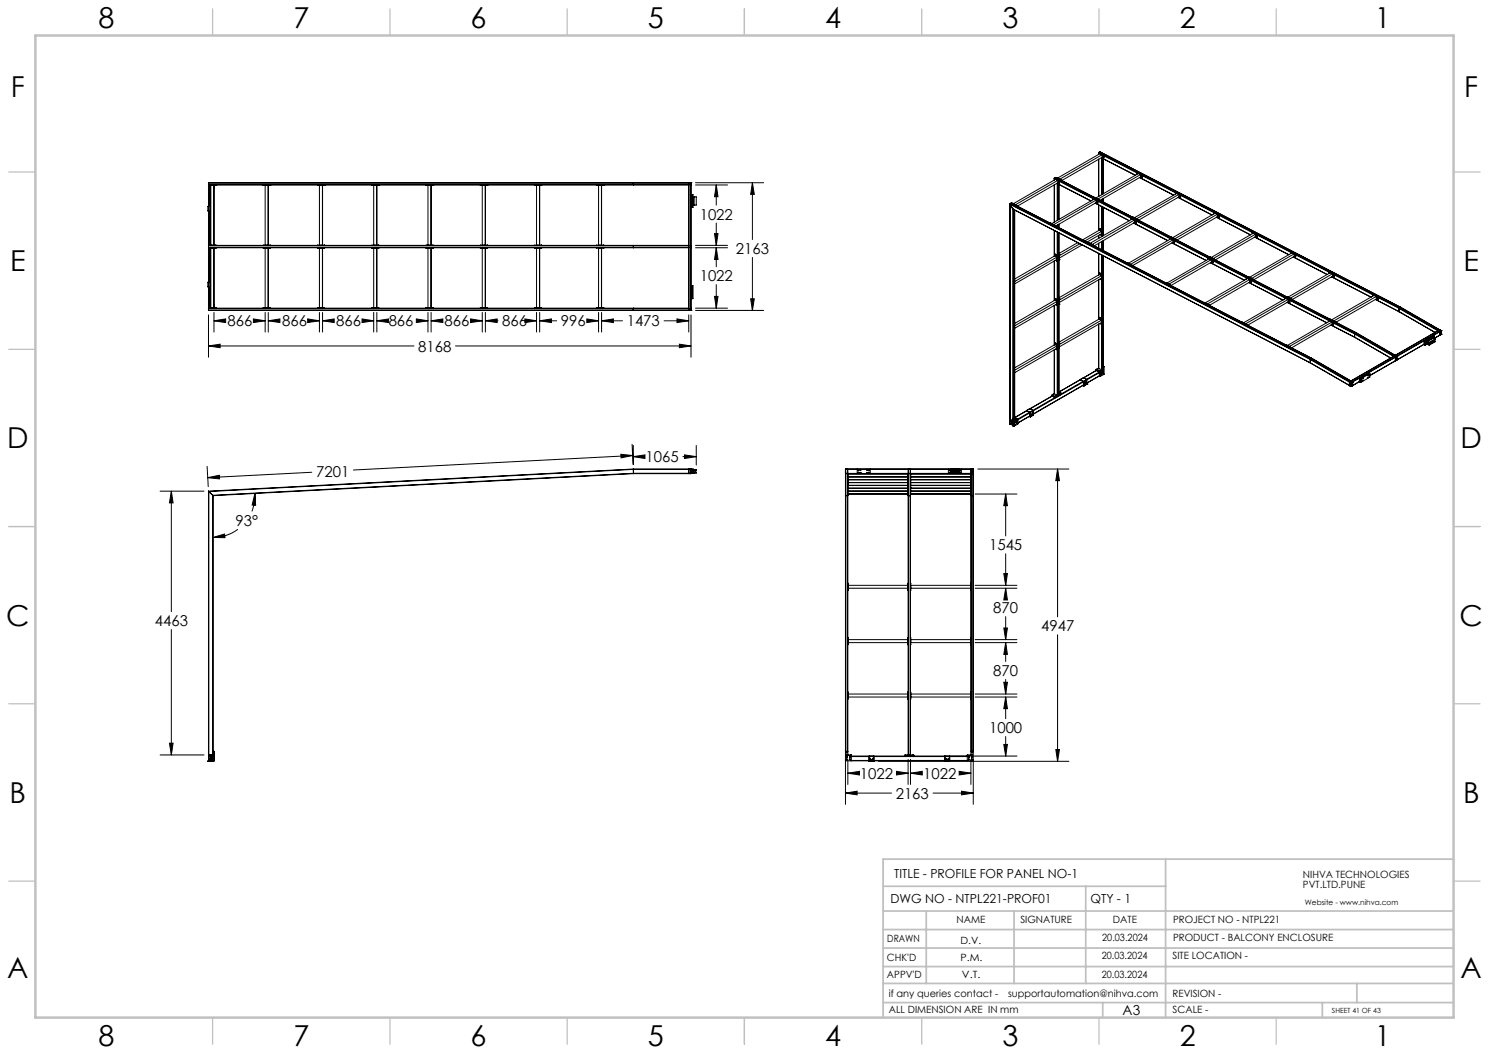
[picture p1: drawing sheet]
<svg xmlns="http://www.w3.org/2000/svg" width="420mm" height="297mm" viewBox="0 0 420 297" stroke-linecap="round" stroke-linejoin="round" font-family="sans-serif">
<g fill="none" stroke="#000" stroke-width=".28">
<path d="M58.8 52.1l.1 .1M58.8 52.1l136.1 .1M58.8 53.1l.1 .1M58.8 58.2h.1M58.9 51.5l-.1 .1M58.9 51.5v36.1M58.9 53.2h.3M58.9 52.8l.3 .1h-.3zM58.9 51.5h136M58.9 52.2h135.4v17h-135.4M58.9 52.2h2M58.9 53.2v5"/>
<path d="M58.9 59.5v8.8M59 52.2h.1M59.2 58.2h-.6v1.3h.6M59.2 52.2v17M59.5 52.2v17M60.3 52.2v17M60.4 52.2v17M60.4 53.2h.1M60.4 53.1h.1M60.4 52.2v.1M60.4 53.1v.1M60.8 52.2h.1"/>
<path d="M60.9 52.2h.1M74.2 52.2h2M74.3 52.2h.1M74.8 52.2v17M75.6 52.2v17M76.1 52.2h.1M76.2 52.2h.1M89.5 52.2h2M89.6 52.2h.1M90.1 52.2v17M90.9 52.2v17M91.4 52.2h.1"/>
<path d="M91.5 52.2h.1M104.8 52.2h2M104.9 52.2h.1M105.4 52.2v17M106.3 52.2v17M106.8 52.2h.1M120.2 52.2h1.9M120.2 52.2h.1M120.7 52.2v17M121.6 52.2v17M122.1 52.2h.1M135.5 52.2h2"/>
<path d="M135.5 52.2h.1M136 52.2v17M136.9 52.2v17M137.4 52.2h.1M150.8 52.2h2M150.8 52.2h.1M151.3 52.2v17M152.2 52.2v17M152.7 52.2h.1M152.8 52.2h.1M168.2 52.2h2.1M168.3 52.2h.1"/>
<path d="M168.8 52.2v17M169.7 52.2v17M170.1 52.2h.1M170.3 52.2h.1M178.6 52.1h.1M178.6 51.6h.1M178.6 51.6v.5M194.3 51.5h.1M194.3 51.5v36.1M194.9 51.5h.1M194.9 51.5v36.1M194.9 51.5l-136.1 .1"/>
<path d="M194.9 54.9h.6v3.6h-.6M195.2 54.9v3.6M195.5 55.5h.9v2.4h-.9M195.5 55.5v2.4M195.7 55.5v2.4M196.2 51.5h19.2M196.2 52.2h9M202 52.2v5.7M202 52.2l.5 3.3h-1zM212.2 51.5l.6 3.3h-1.1zM212.2 51.5v16.1M284.9 57.5v61"/>
<path d="M284.9 57.5v.1M284.9 57.6l.8 1.3M284.9 57.6l84.7 43.8M284.9 57.5l84.7 43.8M285.2 57.3h.1M285.2 57.3l84.8 43.8M285.2 57.3l-.3 .2M285.4 57.3h.1M285.4 57.3l1.3 .7M285.7 58.9l83.9 43.5M285.7 58.9v59.8M285.7 58.9l83.9 43.4"/>
<path d="M285.8 57.5l12-7 .6 .4-12 6.9zM285.9 59.1v58.8M286.2 59.2v58.6M286.2 59.3v58.4M286.7 58h.1M286.7 58l.1 .1M286.8 58.1h.1M297.4 50.4v.4v-.1M297.4 50.2v.2zM297.4 50.3v.1M297.4 52.1v10.5M297.4 50.2l84.8 43.8"/>
<path d="M297.4 50.4h.1M297.4 50.4l1.4 .6M297.5 50.3l-.1 .1M297.7 50.1h.1M297.7 50.1l-.3 .1M297.7 50.1l84.8 43.8M297.8 50.1l84.7 43.7M297.9 50.1h.1M297.9 50.1l1.4 .6M298 50.1h-.1M298.2 51.7h.1M298.2 51.7l.1 .1"/>
<path d="M298.2 51.7v10.5M298.2 51.7l9.5 5M298.3 51.8l9.4 4.9M298.3 50.2l12-6.9 .6 .3-12 6.9zM298.3 51.9v10.2M298.4 51.6l-11.4 6.5M298.4 50.9v.7M298.4 51.6l.3 .1M298.5 51.3h.1M298.6 51.3h.1M298.7 52v9.9M298.8 51v.1"/>
<path d="M298.8 51.7h-.1M298.8 51.1l10.8 5.6M298.8 51.1v.6M298.8 51.1h.1M299.3 50.7v.1M299.3 50.8h.1M308.2 56.4l.1-.5 1.3 .7M308.8 55.7h-.1M308.8 55.7l1.3 .6M308.8 55.7h.1M309 57.3l9.5 5-9.6-5M309.1 55.8l12-6.9 .6 .3-12 6.9z"/>
<path d="M309.2 56.4v.7M309.2 57.1l-11.4 6.6M309.2 57.1l.4 .2M309.4 56.9h.1M309.6 56.7h.1M309.6 57.3h.1M309.6 56.7v.6M309.6 56.6v.1M309.6 56.7l9.5 4.9M309.6 56.7l.1 .6M309.7 57.3h-.1M309.9 43.1v.1"/>
<path d="M309.9 43.3v.3M309.9 44.9v10.5M309.9 57.8v7.2M309.9 43.2v.4M309.9 43v.2M309.9 43l84.8 43.8M310 43.1l-.1 .1M310 43.1l1.3 .7M310 43.1h.1M310.1 56.3v.1M310.1 56.3h.1M310.1 56.3l.1 .1"/>
<path d="M310.2 56.4h-.1M310.2 42.8h.1M310.2 42.8l-.3 .2M310.2 42.8l84.8 43.8M310.3 42.8l84.7 43.8M310.7 44.4v.1M310.7 44.5h.1M310.7 44.5l9.6 4.9M310.7 44.5v10.4M310.7 56.3v.4M310.7 58.2v8.6M310.9 43.6v.7"/>
<path d="M310.9 44.6v10.3M310.9 56.2v.6M310.9 58.3v8.4M310.9 44.3l-11.4 6.6M310.9 44.3l.5 .1M311 44.1h.1M311.1 44.1h.1M311.2 56v1M311.2 58.5v8M311.2 44.8v9.9M311.3 43.8v.1M311.3 43.9v.6"/>
<path d="M311.3 43.9l9.4 4.9M320.7 48.8v.3M320.8 48.8h-.1M320.8 48.8l1.3 .6M320.8 48.7v.1M321.5 50.1l9.5 5M321.5 50.1l9.6 4.9M321.7 49.2v.7M321.7 49.9l-11.4 6.6M321.7 49.9l.5 .2M321.9 49.7h.1M321.9 49.6v.1"/>
<path d="M322.1 49.4v.1M322.1 49.4l.1 .1M322.1 49.5l.1 .6M322.2 49.5v.6M322.2 49.5l9.3 4.9M322.2 49.5h-.1M331.5 54.4v.3M331.6 54.3l-.1 .1M331.6 54.3l1.3 .7M331.6 54.3h.1M332.3 55.7l9.5 4.9-9.5-4.9M332.5 54.8l.1 .7"/>
<path d="M332.6 55.5l-11.5 6.6M332.6 55.5l.3 .2M332.7 55.2h.1M332.7 55.2v.1M332.9 55l.1 .1M332.9 55h.1M333 55.1l-.1 .6M333 55.1h.1M333 55.1l9.4 4.9M342.4 60v.4M342.4 59.9l1.3 .7M342.4 59.9v.1"/>
<path d="M342.4 59.9h.1M58.8 70.6l.4 .2M58.8 79.6h.1M58.9 68.6h.3zM58.9 70.4l.3 .1zM58.9 69.9l-.1-.1 136.1 .1M58.9 69.2l-.1 .1M58.9 69.9h135.4v17h-135.4M58.9 69.2h.1M58.9 69.9h2M58.9 70.8v8.8M59 69.2h.1"/>
<path d="M59 69.9v.1M59.2 68.3l-.4 .2M59.2 79.6h-.6v1.3h.6M59.2 70v16.9M59.5 70v16.9M60.1 69.9h.1M60.3 70v16.9M60.4 70v16.9M60.8 69.2h.1M60.8 69.9v.1M60.9 69.2h.1M60.9 69.9v.1"/>
<path d="M74.2 69.9h2M74.2 69.2h.1M74.3 69.2h.1M74.3 69.9v.1M74.8 70v16.9M75.6 70v16.9M76.1 69.2h.1M76.1 69.9v.1M76.2 69.2h.1M89.5 69.9h2M89.5 69.2h.1M89.6 69.2h.1"/>
<path d="M89.6 69.9v.1M90.1 70v16.9M90.9 70v16.9M91.4 69.2h.1M91.4 69.9v.1M91.5 69.2h.1M104.8 69.9h2M104.8 69.2h.1M104.9 69.2h.1M104.9 69.9v.1M105.4 70v16.9M106.3 70v16.9"/>
<path d="M106.8 69.2h.1M106.8 69.9v.1M120.2 69.9h1.9M120.2 69.2h.1M120.2 69.9v.1M120.7 70v16.9M121.6 70v16.9M122.1 69.2h.1M122.1 69.9v.1M135.5 69.9h2M135.5 69.2h.1M135.5 69.9v.1"/>
<path d="M136 70v16.9M136.9 70v16.9M137.4 69.2h.1M137.4 69.9v.1M137.5 69.2h.1M150.8 69.9h2M150.8 69.2h.1M150.8 69.9v.1M151.3 70v16.9M152.2 70v16.9M152.7 69.2h.1M152.7 69.9v.1"/>
<path d="M152.8 69.2h.1M152.8 69.9v.1M168.2 69.2h.1M168.2 69.9h.1M168.3 69.2h.1M168.3 69.9h.1M168.8 69.9v17M169.7 69.9v17M170.1 69.2h.1M170.1 69.9h.1M170.3 69.2h.1M170.3 69.9h.1"/>
<path d="M178.6 69.8h.1M178.6 69.2v.6M194.9 69.2l-136.1 .1M196.2 69.2h9M196.2 69.9h9M201.5 65.9h1l-.5 3.3zM202 62.9v6.3M202 69.9v5.3M202 69.9l.5 3.3h-1zM212.2 72.6v15M296.7 63.1l11.9-6.9 .6 .2-12 7zM297.4 65v7.2"/>
<path d="M297.4 73.6v11.2M297.5 63.6h.1M297.6 72.1l.6 .4-12 6.9M297.6 72.1l-11.4 6.6M297.6 63.5l-1.3-.6 1.2 .7M297.6 63.5l-.1 .1M297.6 63.5v.1M297.6 63.6h.1M297.6 63.6v.1M297.6 71.7v.4M297.6 71.7l.5 .3M297.7 71.7h-.1"/>
<path d="M297.7 71.7l.4 .3M297.7 73.4l.5 .2M297.9 72.1h.1M298.1 72l.1 .1M298.1 72h.1M298.2 72.1v1.5M298.2 73.2l-12 6.9M298.2 63.5v.5M298.2 65.5v46M298.3 63.4v.6M298.3 65.5v46M298.7 63.2v1"/>
<path d="M298.7 65.7v45.6M298.7 71.8h.1M298.7 73.3h.1M304 68.4l-5.3 3.1M304.6 68.8l-5.9 3.4M305.2 69.1l-6.5 3.7M307 68.5h.1M307.1 68.5l1.3 .6M307.1 68.5h.1M307.4 68.6l12-6.9 .6 .4-12 6.9zM308.4 69.2h.1M308.4 69.1v.1"/>
<path d="M308.4 69.1l.1 .1M308.5 69.2h.1M309.9 66.4v.9M309.9 68.6v1.4M309.9 71.5v6M309.9 78.9v11.2M309.9 66.4v.8M310.1 77.4l.6 .4-12 6.9M310.1 77.4l-11.4 6.6M310.1 64.9l.6 .4-4.7 2.7M310.1 64.9l-4.7 2.8M310.2 64.5l-.1 .4"/>
<path d="M310.2 77l-.1 .4M310.2 64.5l.4 .2M310.2 64.5l.5 .2M310.2 77l.4 .3M310.2 77l.5 .3M310.3 66.2l.4 .1M310.3 78.7l.3 .2M310.4 64.9h.1M310.4 77.4h.1M310.6 64.7l.1 .1M310.6 64.7h.1M310.6 77.3l.1 .1"/>
<path d="M310.6 77.3h.1M310.7 78.9h.1M310.7 78.9h-.1M310.7 78.5l-12 6.9M310.7 65.9l-4.1 2.4M310.7 64.8h.1M310.7 77.4h.1M310.7 68.2v2.2M310.7 71.9v32.4M310.9 68v2.5M310.9 72v31.5M311.2 72.2v31.1"/>
<path d="M311.2 67.8v2.9M317.9 74.1l1.3 .7M317.9 74.1h.1M318.3 74.3l12-7 .5 .4-11.9 6.9zM319 61.6l.1 .4M319.1 61.6h-.1M319.1 61.6l1.3 .6M319.1 61.6h.1M319.2 74.8h.1M319.2 74.8l.1 .1M319.3 74.9h.1M319.5 61.3l1.4 .6"/>
<path d="M319.8 62.9l9.6 4.9M320 61.4l12-6.9 .5 .3-11.9 6.9zM320 62.1v.7M320 62.8l-11.4 6.6M320 62.8l.4 .1M320.2 62.5h.1M320.4 62.2v.1M320.4 62.2h.1M320.4 62.2l.1 .1M320.4 62.9h.1M320.5 62.3h-.1M320.5 62.3l9.4 4.9"/>
<path d="M320.5 62.3v.6M320.5 62.9h-.1M320.9 61.9l.1 .1M321 62v.1M328.7 79.7l1.4 .6M329.1 79.9l12-6.9 .6 .2-12 6.9zM329.8 67.2l.1 .4M329.9 67.2h-.1M329.9 67.2l1.3 .6M330 67.1l1.2 .7M330 67.1l-.1 .1M330.4 66.9h.1"/>
<path d="M330.4 66.9l1.3 .6M330.4 66.8l1.4 .7M330.4 66.8v.1M330.6 68.5l9.6 5M330.6 68.5l9.6 4.9M330.8 67l12-6.9 .6 .3-12 6.9zM330.8 67.7l.1 .6M330.9 68.3l-11.5 6.6M330.9 68.3l.4 .2M331 68.1h.1M331.2 67.8l.1 .1M331.2 67.8h.1"/>
<path d="M331.3 67.9l9.4 4.9M331.3 67.9v.6M331.3 67.9h.1M331.7 67.5l.1 .1M331.7 67.5h.1M331.8 67.5v.1M331.8 67.6h.1M340.7 72.8v.4M340.7 72.8l1.3 .6M340.7 72.8l1.4 .6M341.2 72.5h.1M341.4 74.1l9.6 5"/>
<path d="M341.6 72.6l12-6.9 .6 .3-12 6.9zM341.7 73.2v.7M341.7 73.9l-11.4 6.6M341.7 73.9l.5 .2M341.8 73.7h.1M341.9 73.7h.1M342 73.4l.1 .1M342.1 73.4h-.1M342.1 73.4v.1M342.1 73.5v.6M342.1 73.5h.1M342.1 73.5l9.4 4.9"/>
<path d="M342.1 73.5l.1 .6M342.5 73.1l.1 .1M342.5 73.1h.1M342.6 73.1v.1M343.4 60.4v.7M343.4 61.1l-11.4 6.6M343.4 61.1l.3 .2M343.5 60.9h.1M343.6 60.9h.1M343.7 60.6l.1 .1M343.7 60.6h.1M343.8 61.3h-.1"/>
<path d="M343.8 60.7l-.1 .6M343.8 60.7l9.4 4.9M351.5 78.4v.4M351.5 78.3l1.4 .7M351.5 78.3v.1M351.5 78.3h.1M352 78.1l1.4 .6M352.2 79.7l9.6 5M352.3 79.7l9.6 4.9M352.5 78.2l11.9-6.9 .6 .3-11.9 6.9zM352.5 78.8v.7M352.5 79.5l-11.4 6.6"/>
<path d="M352.5 79.5l.4 .2M352.7 79.3h.1M352.7 66.2l-9.6-4.9 9.6 4.9M352.8 79l.1 .1M352.8 79h.1M352.9 79.1l.1 .6M352.9 79.7h.1M353 79.1h-.1M353 79.1v.6M353 79.1l9.3 4.9M353 79.7h-.1M353 79.7h.1"/>
<path d="M353.2 65.6l1.4 .6M353.2 65.6v.3M353.2 65.5l1.4 .7M353.4 78.7v.1M353.4 78.8h.1M353.9 66.9l9.6 4.9-9.5-4.9M354.2 66v.7M354.2 66.7l-11.4 6.6M354.2 66.7l.4 .2M354.4 66.5h.1M354.4 66.4v.1M354.6 66.2v.1"/>
<path d="M354.6 66.3v.5M354.6 66.8v.1M354.6 66.3l10.8 5.5M354.6 66.3h.1M354.6 66.3l.1 .5M354.7 66.8l-.1 .1M364.1 71.1l-.1 .4M364.1 71.1h.1M364.1 71.1l1.3 .7M365 71.6l.1 .7M365.1 72.3l-11.5 6.6M365.1 72.3l.3 .2"/>
<path d="M365.2 72h.1M365.2 72v.1M365.4 71.8l.1 .1M365.4 72.5h.1M365.5 71.9l-.1 .6M365.5 71.9l9.4 4.9M374.3 77.4l-9.5-4.9 9.6 4.9M374.9 76.8v.3M374.9 76.8l1.3 .6M374.9 76.7l1.3 .7M375.6 78.1l11.2 5.7M375.8 77.2l.1 .7"/>
<path d="M375.9 77.9l-11.4 6.6M376 77.6h.1M376.1 77.6h.1M376.2 77.4l.1 .1M376.3 77.5v.6l-.4-.2M376.3 77.5h.1M376.3 77.5l10.9 5.6M58.8 97.6l3.3-.5v1zM58.8 87.5l.1 .1M58.8 87.5l136.1 .1M58.8 88.8v11.9M58.8 97.6h58"/>
<path d="M58.9 85.9l-.1 .1M58.9 85.9h.3M58.9 86.9l-.1 .1M58.9 87.6h136M58.9 80.9v5M58.9 86.9h2M59 86.9h.1M60.4 88.1v5.6M60.4 90.5h2.6M60.4 90.5l3.2-.5v1zM60.4 85.9h.1M60.4 86.8h.1"/>
<path d="M60.4 86h.1M60.4 85.9v.1M60.8 86.9h.1M60.9 86.9h.1M71.5 90l3.3 .5-3.3 .5zM72.4 90.5h2.4M74.2 86.9h2M74.3 86.9h.1M74.8 88.1v5.6M75.7 90.5h2.7M75.7 88.1v5.6M75.7 90.5l3.3-.5v1z"/>
<path d="M76.1 86.9h.1M86.8 90l3.3 .5-3.3 .5zM87.8 90.5h2.3M89.5 86.9h2M89.6 86.9h.1M90.1 88.1v5.6M91 90.5h2.6M91 88.1v5.6M91 90.5l3.3-.5v1zM91.4 86.9h.1M102.1 90l3.3 .5-3.3 .5zM103 90.5h2.4"/>
<path d="M104.8 86.9h2M104.9 86.9h.1M105.4 88.1v5.6M106.3 90.5h2.1M106.3 88.1v5.6M106.3 90.5l3.3-.5v1zM106.8 86.9h.1M117.4 90l3.3 .5-3.3 .5zM117.8 90.5h2.9M120.2 86.9h1.9M120.2 86.9h.1M120.7 88.1v5.6"/>
<path d="M121.6 90.5h2.6M121.6 88.1v5.6M121.6 90.5l3.3-.5v1zM122.1 86.9h.1M128.5 97.6h66.4M132.8 90l3.2 .5-3.2 .5zM133.6 90.5h2.4M135.5 86.9h2M135.5 86.9h.1M136 88.1v5.6M136.9 90.5h3.6M136.9 88.1v5.6"/>
<path d="M136.9 90.5l3.3-.5v1zM137.4 86.9h.1M148.1 90l3.2 .5-3.2 .5zM149.9 90.5h1.4M150.8 86.9h2M150.8 86.9h.1M151.3 88.1v5.6M152.2 90.5l3.3-.5v1zM152.2 90.5h4.8M152.2 88.1v5.6M152.7 86.9h.1M152.8 86.9h.1"/>
<path d="M165.5 90l3.3 .5-3.3 .5zM166.4 90.5h2.4M168.2 86.9h2.1M168.3 86.9h.1M168.8 88.1v5.6M169.7 90.5l3.3-.5v1zM169.7 90.5h5.9M169.7 88.1v5.6M170.1 86.9h.1M170.3 86.9h.1M178.6 87.5h.1M178.6 87h.1"/>
<path d="M178.6 87v.5M187.3 90.5h7M191 90l3.3 .5-3.3 .5zM191.6 97.1l3.3 .5-3.3 .5zM194.3 88.8v4.9M194.3 87.6h.1M194.9 87.6h.1M194.9 88.8v11.9M194.9 86.9l-136.1 .1M194.9 80.6h.6v3.6h-.6M195.2 80.6v3.6M196.2 87.6h19.2"/>
<path d="M196.2 86.9h9M201.5 83.6h1l-.5 3.3zM202 80.3v6.6M211.7 84.3h1.1l-.6 3.3zM297.4 86.1v11.2M297.4 98.6v12.5M297.6 97.2l.6 .3-12 6.9M297.6 97.2l-11.4 6.5M297.6 84.7l.6 .3-12 6.9M297.6 84.7l-11.4 6.5M297.6 84.2v.5M297.6 96.7v.5"/>
<path d="M297.6 84.2l.5 .3M297.6 84.2h.1M297.6 96.7l.5 .3M297.6 96.7h.1M297.7 96.7l.4 .3M297.7 85.9l.5 .2M297.7 98.5l.4 .1M297.9 84.7h.1M297.9 97.2h.1M297.9 84.6h.1M297.9 97.1v.1M298.1 97l.1 .1"/>
<path d="M298.1 97h.1M298.1 98.6h.1M298.1 84.5l.1 .1M298.2 98.2l-12 6.9M298.2 84.6v1.5M298.2 97.1l-.1 1.5M298.2 85.7l-12 6.9M298.2 86.1h.1M298.7 84.3h.1M298.7 85.8h.1M298.7 96.8h.1M309.9 91.4v12.4"/>
<path d="M309.9 91.4v12.5M310.1 90l.6 .3-12 6.9M310.1 90l-11.4 6.5M310.2 89.5l-.1 .5M310.2 89.5l.4 .3M310.2 89.5l.5 .3M310.3 91.2l.4 .2M310.4 90h.1M310.4 89.9h.1M310.6 89.8l.1 .1M310.6 89.8h.1M310.7 91l-12 6.9"/>
<path d="M310.7 89.9h.1M330.1 80.3v.1M330.1 80.4v.1M339.5 85.3h.1M339.5 85.3l1.4 .6M339.9 85.4l12-6.9 .6 .3-12 7zM340.9 86h.1M340.9 85.9v.1M340.9 85.9l.1 .1M341 86h.1M350.4 90.9h-.1M350.4 90.9h.1"/>
<path d="M350.4 90.9l1.3 .6M350.8 91l11.9-6.9 .6 .4-11.9 6.8zM351.7 91.5v.1M351.7 91.5l.1 .1M351.8 91.6h.1M362.3 84v.3M362.4 84l1.3 .6M362.4 83.9l-.1 .1M362.8 97.3h-.1M362.8 97.3l1.3 .7M362.8 97.3h.1M362.9 83.6v.1"/>
<path d="M363.1 85.3l11.1 5.7M363.1 97.4l12-6.9 .6 .3-12 6.9zM363.3 83.8l11.9-6.9 .6 .3-11.9 6.9zM363.3 84.5l.1 .6M363.4 85.1l-11.5 6.6M363.4 85.1l.4 .2M363.5 84.9h.1M363.7 84.6v.1M363.7 84.6l.1 .1M363.7 84.7l.1 .6M363.8 84.7h-.1M363.8 85.3h.1"/>
<path d="M363.8 84.7v.6M363.8 84.7l10.9 5.7M364.1 98h.1M364.2 84.3v.1M364.2 84.3h.1M364.2 84.3l.1 .1M364.3 84.4h.1M374.8 90.3l-.1 .4M374.8 90.3l1.3 .7M375.2 90.1h.1M375.2 90.1l1.4 .6M375.3 90l-.1 .1"/>
<path d="M375.4 91.7l6.7 3.4M375.6 90.2l12-6.9 .6 .3-12 6.9zM375.7 90.8v.7M375.7 91.5l-11.4 6.6M375.7 91.5l.4 .1M375.9 91.3h.1M375.9 91.2v.1M376.1 91v.1M376.1 91.1v.5M376.1 91h.1M376.1 91.1l6 3.1M376.1 91.1h.1"/>
<path d="M376.1 91.6h.1M376.1 91.1l.1 .5M376.2 91.6l-.1 .1M376.6 90.7v.1M376.6 90.7h.1M376.6 90.7l.1 .1M376.7 90.8h.1M382.1 95.1h.1M382.1 95.1l10.2 5.9-10.2-5.9M382.1 94.2v.9M382.1 94.2l11 6.3M382.2 94l-.1 .2"/>
<path d="M382.2 94l11.5 6.7M382.5 93.8h.1M382.5 93.9l-.3 .1M382.5 93.9l11.5 6.6M382.5 93.8v.1M382.5 93.8l11.1 6.4M387.2 83.1v.4M387.2 83.1h.1M387.2 83.1l1.3 .7M387.2 83.1l1.4 .6M388.2 83.6v.7M388.2 84.3l-11.4 6.6"/>
<path d="M388.2 84.3l.4 .2M388.4 84h.1M388.5 83.8l.1 .1M388.6 83.7l-.1 .1M388.6 83.7l.1 .2M388.6 83.9l.1 .6M388.6 84.5h.1M388.7 84.5h-.1M388.7 83.9h-.1M388.7 83.9v.5M388.7 83.9l5.9 3.1M388.7 84.4v.1"/>
<path d="M388.7 84.4l-.1 .1M394.6 87v.9M394.6 87l11 6.3M394.6 87.9h.1M394.6 87.9l-6.6-3.4 6.7 3.4M394.6 87.9l10.2 5.9-10.1-5.9M394.7 86.8l-.1 .2M394.7 86.8l11.5 6.7M395 86.6h.1M395 86.6l-.3 .2M395 86.6l11.5 6.7M395 86.6l11.1 6.4"/>
<path d="M401.6 97.2l-7.5 4.3M401.6 97.1l-15.2 8.8 7.2-4.1M401.6 97.2l.4 .2M402 96.3l-.4-.2v1.1M402 96.3v1.1M402.2 96.4l.1 .1zM402.5 96.1h.1M402.5 96.1v1M402.5 96.4h.1M402.5 96.1l.1 .1M402.5 97.1l.1 .1M402.5 96.8h.1"/>
<path d="M402.5 97.1l-.5 .3M402.6 96.2h.1M402.6 97.2h.1M402.7 96.2v.1M402.7 97.2l.4 .2M402.7 96.3l.4 .3M402.7 97.1v.1M403 97h.1M403 97l.1 .2M403.1 96.8l-.4-.2 .1 .3 .2 .1M403.1 96.6v.2M403.1 97.2v.2"/>
<path d="M404.2 94.6l.2 .2M404.3 95.2v.1M404.3 95.2l-1.8 .9M404.3 95.3l-1.6 1M404.3 95.3l.5 .3M404.3 95.3l-1.7 .9M404.3 95.3h.1M404.4 96l.2 .1M404.4 94.8l-2.6 1.4v1.1M404.4 94.8l.2 .1M404.6 94.9l-2.6 1.4M404.6 94.9v.6"/>
<path d="M404.7 96.1l-1.7 .9M404.7 96.1l.1 .1M404.8 95.6l-1.7 1M404.8 95.6v.2l-1.7 1M404.8 96.2v.2l-1.7 1M404.8 96.2l-1.7 1M406.1 93h.1M406.2 94.5h.1M406.2 93l-25.6 14.7M406.2 93l.3 .2M406.2 93.5l-.1 1.1-1.5 .8 2-1.1M406.2 93.5v1"/>
<path d="M406.5 93.3h.1M406.5 93.3v.1M406.5 93.3l-.3 .2M406.5 93.4v.9l-.3 .2M406.5 93.2l.1 .1M406.5 93.2l-25.5 14.7M406.6 94.3h.1M406.6 94.2l-.5 .3M406.6 93.3l-20.6 11.8M406.6 93.3v1M284.9 118.2v.1M284.9 118.4l.9 .5"/>
<path d="M284.9 118.4h.1M284.9 118.5h.1M284.9 118.6h.1M284.9 119.5v.1M284.9 118.6v.9M284.9 118.5l-.1 .1M284.9 118.3l.8 .4M284.9 118.5l.8 .5M284.9 118.6l-.1 1 .2 .1M284.9 118.6l.9 .6M284.9 118.6l.8 .5M284.9 119.6l.1 .1"/>
<path d="M285 119.7h.1M285 119.7l.7-.4-.7 .4M285.5 119.9l.3 .1M285.5 119.9l.2 .1M285.7 118.7h.1M285.7 119.1l-.8 .5M285.7 119.1l-.8 .4M285.7 119h.1M285.7 119.8l-.2 .1M285.8 118v2.1M285.8 118l.2 .1M285.8 118.9h.1"/>
<path d="M285.8 118.9l.1 .1M285.8 117.9v.1M285.8 118.9l.1 .2M285.8 117.9l.1 .1M285.9 118.1v2.1M285.9 118v.1M285.9 118h.1M286 118.1v2.1M286 118v.1M286.1 118.7v.1M286.2 118.1l-.1 .1M286.2 118.6l-.1 .2"/>
<path d="M286.2 118.6h.1M286.2 118.6l-.1 .1M286.2 118v.1M286.2 117.7h.1M286.2 119.2v.1M286.2 119.8h.1M286.2 117.7l.2 .1M286.2 118l.1 .1M286.2 118.1h.1M286.2 118.6l.1 .1M286.2 117.7l-.4 .2M286.2 119.7v.1"/>
<path d="M286.2 119.1v.1M286.2 117.7l.7 .4M286.2 119.1h.1M286.2 119.2h.1M286.2 119.7h.1M286.3 118.7l-.2 .1M286.3 118.6l-.2 .1M286.3 118.1l-.2 .1M286.3 118.1h.1M286.3 118.6v.1M286.3 118.6h-.1M286.3 119.7l-.1 .1"/>
<path d="M286.3 119.2l-.1 .1M286.3 119.1l-.1 .1M286.3 117.8h.1M286.3 119.7h-.1M286.3 119.1v.1M286.3 119.7h.1M286.3 117.8l-.4 .2M286.4 117.8v.1M286.4 117.8l-.4 .2M286.4 118.7h.1M286.4 118.1h.2M286.4 117.9v.8"/>
<path d="M286.4 118.2h.1M286.6 118.1l-.1 .1M286.6 118.1h.1M286.6 118.1v.1M286.8 119.4v.1M286.8 119.3v.1M286.8 118.8v.1M286.8 119.3v.2M286.8 118.8h.1M286.8 119.3h.1M286.8 119.3l.1 .1M286.9 118.3h.1"/>
<path d="M286.9 118.3l.2 .1M286.9 118.1v.2M286.9 118.3l-.5 .2M286.9 118.1l-.5 .3M286.9 118.2h.1M286.9 119.4l-.1 .1M286.9 119.3l-.1 .1M286.9 118.8l-.1 .1M286.9 118.2v.1M286.9 118.1v.1M286.9 118.8h.1M286.9 119.3v.1"/>
<path d="M286.9 118.8h-.1M287.1 118.4l-.7 .3M287.1 118.4l-.6 .3M287.1 118.4v1.2l-1.1 .6M289.5 115.8h.1M289.6 115.8h.1M289.6 115.8l-3.3 1.9M289.6 115.8l.8 .5M289.6 115.8l-3.3 2M290.3 117.4l.3 .2M290.4 116.3l.1 .1-3.4 2M290.4 116.3l-3.5 2"/>
<path d="M290.4 117.4h.1M290.4 116.3l.1 .1M290.4 117.4l-3.3 1.9M290.5 116.4v1.1M290.5 117.5h.1M290.5 117.3l-3.4 2M290.5 115.2l-.9 .6M290.5 115.2l.9 .6M290.6 117.5h.1M290.6 117.5v.1M290.7 116.7h.1M290.8 117.1h.1"/>
<path d="M290.9 116.9l-.1 .2M291 116.9l.1 .1M291.3 116.4h.1M291.1 117v-.2l-.3 .2M291.1 117l-.3 .3v-.3M291.2 116.4h.1M291.4 115.8h.1M291.4 115.8l-1 .5M291.4 116.8l14.2-8.2-14.2 8.2M291.4 115.8v1.1M291.4 116.9l.1 .1M291.4 115.8l-.9 .6"/>
<path d="M291.4 116.9l-.9 .6M291.5 117h.1M291.5 117l-.9 .5M291.5 117.1l-.9 .5M291.5 117v.1M296.8 111.6h.1M296.8 111.4v.3M296.8 111.7l-6.3 3.6M296.8 111.5l.7 .4M296.8 111.5v.2M296.8 111.7l.7 .4M296.8 111.7l-6.2 3.6 .7 .4 6.2-3.6"/>
<path d="M297.1 111.3h-.1l.1 .1M297.1 111.3v.1M297.1 111.3h.1M297.2 111.3l-.1 .1M297.2 111.3v.1M297.4 111.1l-.6 .4M297.4 111.1l.8 .4M297.5 111.9h.2M297.5 112.1h.2M297.5 111.9v.2M297.7 111.7l-.1 .1M297.7 111.7h.1"/>
<path d="M297.7 111.9v.2M297.8 111.7l-.2 .1M297.8 111.7v.1M298.2 111.5h.1M298.7 111.3l-.4 .2M299 110.9l-.1 .1M299 110.9h.1M299.1 110.9l-.2 .1M299.1 110.9v.1M299.3 111l-1.6 .9M299.3 111v.3M299.3 111.3l-1.6 .8"/>
<path d="M299.3 111.1l-1.6 .9-.9-.4M299.3 110.9v.4M304.7 107.1h.1M304.7 107.1l-6 3.4 .6 .5M304.7 107.1l.9 .5M304.7 107.1l-5.9 3.5M304.7 107.1l.8 .5M305.5 108.7l.2 .2M305.5 107.6l.1 .1-14.2 8.2M305.5 107.6l-6.2 3.5M305.6 107.6h.1M305.6 106.5h.1"/>
<path d="M305.6 106.5l-.9 .6M305.6 107.6v1.2M305.6 108.8h.1M305.6 106.5l.9 .5M305.7 108.8l.1 .1M305.7 108.9h.1M305.7 108.8v.1M305.8 107.9v.2zM305.8 107.9l.1 .1M305.9 108.3l.4-.2v.2l-.4 .2zM306.3 108.3h-.3M306.4 107.7h.1"/>
<path d="M306.3 107.7h.1M306.5 108.2l.1 .1M306.5 107v.1M306.5 107.1v1.1M306.5 107l-.9 .6M306.5 107.1l-.9 .5M306.5 108.2l-.9 .6M306.6 108.3h.1M306.6 108.3l-.8 .6M309.2 104.4h.1M309.2 104.2v.3M309.2 104.4l.9 .4"/>
<path d="M309.2 104.5l-3.6 2M309.2 104.2l.8 .5M309.2 104.5l.8 .5M309.6 104.1l-.1 .1M309.6 104.1h.1M309.6 104.1v.1M309.9 103.8v.1M309.9 103.8l-.7 .4M309.9 103.9l.8 .4M310 105l-3.5 2-.8-.4M310 104.7h.1M310 105h.1"/>
<path d="M310 104.7v.3M310.1 106v.1M310.1 106l.1 .1M310.1 106l-3.6 2.1M310.1 104.9l.1 .1M310.1 104.9v1.1M310.1 105.1l-3.6 2.1M310.1 104.8v.1M310.1 104.8l.2 .1M310.1 104.7v.1M310.2 104.5l-.1 .1M310.2 104.5h.1"/>
<path d="M310.2 106.1h.1M310.2 106.1l.1 .1M310.2 105l.1 .1M310.2 105v1.1M310.2 104.5v.1M310.3 104.9l-.1 .1M310.3 104.9v.2M310.5 105.7v.1M310.6 105.1l-.1 .1M310.6 105.7l-.1 .1M310.6 105.6l-.1 .1M310.6 105.1h.1"/>
<path d="M310.6 105.1v.1M310.6 105.7h.1M310.6 105.2h-.1M310.6 105.6v.1M310.7 104.3h.1M310.8 104.4v.1M310.8 104.5h.1M310.8 103.6h.1M310.8 103.6v.8M310.8 104.3l-.7 .4M310.8 103.5v.1M310.8 103.5l.2 .1"/>
<path d="M310.8 104.6h.1M310.8 104.6l-.5 .3M310.8 104.5l-.7 .3M310.9 104.5l-.1 .1M310.9 104.6l-.6 .3M310.9 103.6l.1 .1M310.9 104.5h.1M310.9 103.6v.9M311 104.5l-.1 .1M311 103.6h-.1M311 103.7v.8M311 103.6v.1"/>
<path d="M311.1 104.8v.1M311.1 105.4h.1M311.1 105.3v.1M311.1 104.7v.1M311.2 104.8l-.1 .1M311.2 105.3l-.1 .1M311.2 103.7v.1M311.2 104.7v.1M311.2 105.3h.1M311.2 105.3v.1M311.2 104.7h.1M311.2 104.8h.1"/>
<path d="M311.2 104.1v.1M311.2 104.2v.1M311.2 103.6v.1M311.2 103.3l.2 .1M311.2 103.3l-.4 .2M311.2 105.4h-.1M311.2 104.7l-.1 .1M311.2 103.6v.2M311.2 103.6l.1 .1M311.2 104.1l.1 .1M311.2 104.2h.1M311.3 104.2l-.1 .1"/>
<path d="M311.3 103.7l-.1 .1M311.3 103.6l-.1 .1M311.3 103.6h-.1M311.3 103.6v.1M311.3 104.2h.1M311.3 103.4h.1M311.3 103.4l-.3 .2M311.4 103.4v2.1l-1.1 .7v-1.1M311.4 103.4l-.4 .2M369.6 101.4v.9M369.6 101.4l11.5 6.7M369.6 102.3v.1"/>
<path d="M369.6 102.3l11.5 6.7M369.6 101.3v.1M369.6 101.3l11.6 6.6M370 101.1h.1M370 101.1l-.4 .2M370 101.1l11.5 6.6M380.6 107.7h.1M380.6 107.7v1.1l.4 .2M380.6 108.7v.1M380.6 107.7l.5 .3v1M380.6 108.7h.1M380.6 107.7l.4 .2"/>
<path d="M380.6 107.7v1M380.6 108.8l.4 .2M381 107.9l.1 .1M381 109h.1M381.1 109h-.1M381.1 109h.1M381.1 108.9h.1M381.2 107.9l-.1 .2M381.5 107.7v1.1M381.5 108.8l-.4 .2M381.5 107.8h.1M381.5 107.8l-.4 .2v.9"/>
<path d="M381.5 108.7v.1M381.5 107.8v.9M381.5 107.7l-.3 .2M381.5 107.7h.1M383.4 107.7l-1.9 1.1M383.4 107.7l.2 .1M383.4 107.6l-2.3 1.4M383.6 106.7l-.2-.1v1.1M383.6 106.7v1.1M383.6 107.8l.2 .1M383.6 106.7l.2 .2M383.8 106.9v1"/>
<path d="M384.1 107.4l-.1 .2zM384.1 106.9v.1zM384.5 106.5l-.1 .2M384.5 107.2l-.1 .1M385.7 106.5h.2l-.1 .2zM385.7 105.9l.2-.1-.1 .2zM385.8 105.8l-.1 .1M385.8 106.5l-.1 .1M386 105.1l-4.9 2.9M386 105.1l.4 .2M386.1 105.7h.1zM386.2 105.2l-2.6 1.5"/>
<path d="M386.4 105.3l-2.6 1.6M386.4 105.3v1.1l-2.6 1.5M393.2 100.5l-12.1 7-11.1-6.4M393.6 101.8h.1M393.7 100.7l-.1 1M393.7 100.7v.1M393.7 101.7h.1M393.7 100.8v.9M394 100.5h.1M394 100.5l-.3 .2M394 101.5l-.4 .2M394 100.6l-.3 .1"/>
<path d="M394.1 100.5h.1M394.1 101.5l-.1 .1M394.1 100.5l-.1 1M45.2 138.5h12.3M48.3 138.5v34M48.3 138.5l.5 3.3h-1zM58.4 131.5l.3 5.8M58.6 134.7l3.3-.6v1zM58.8 138.5l.1 .1M58.8 138.5v76.2M58.9 138.6v74.7M58.9 138.6l1.1 1.1"/>
<path d="M60 139.7l.1 .1M60 139.7v73.6M60.1 139.8v72.1M71.9 139.2l.2 3.3-1-.1zM71.9 139.2l-.1 2.6-.8 2.4M87.9 133.2l-29.3 1.5M175.1 128.1l3.3 .4-3.2 .6zM178.3 125.3l.3 5.7M178.4 128.5l-78.7 4.1M178.6 128.8l3.3-.5v1zM178.6 125.6v5.4M178.6 128.8h2.3"/>
<path d="M178.6 132.3v.1M178.6 132.3h16.9v1.3h-16.8M178.6 132.4h16.3M178.6 132.4l-119.7 6.2M178.6 132.4l.1 1.1M178.6 132.3l-119.8 6.2M178.7 133.5v.1M178.7 133.5h16.2M178.7 133.5l-118.7 6.2M178.7 133.6l-118.6 6.2M192.6 128.8h3.8M193.1 128.3l3.3 .5-3.3 .5z"/>
<path d="M194.3 132.3v1.3zM194.3 132.3h.1M194.9 132.3h.1M194.9 133.5h.1M194.9 132.3v1.2M195.2 132.3v1.3M195.5 132.4h.9l-.1 .4M195.5 133.2h.1M195.5 132.6v.1M195.5 132.7h.1M195.5 132.7v.5M196.2 132.8h.1"/>
<path d="M196.2 133.1h.1M196.2 132.8l-.2-.1-.2 .2v.2h.4M196.3 133.1l.1 .4h-.9M196.4 125.6v5.6M238.5 132.3h.1M238.5 133.5v.1M238.5 139.7l.5 .1M238.5 133.5l.1 78.4M238.5 132.3h36M238.5 132.3v1.2M238.5 133.6v93.3M238.5 133.5h3.3"/>
<path d="M238.5 133.6h36M238.6 133.5h.1M238.5 132.4v1.1M238.6 132.4h-.1M238.6 132.3l-.1 .1M238.6 132.4h.4M239 132.3v79.6M239 132.4h.1M239 133.5h.1M239 132.4v1.1M239.1 133.6v79.5h1M239.1 139.7l-.1 .1z"/>
<path d="M239.1 138.6h17.1M239.1 135.3h17.1M239.1 135.4h17.1M239.1 134.5h17.1M239.1 133.6h17.1M239.1 136.1h17.1M239.1 136.2h17.1M239.1 136.9h17.1M239.1 138.5h17.1M239.1 134.4h.1M239.1 133.7h.1M239.1 139.2h.1"/>
<path d="M239.1 139.3h.1M239.1 135.2h.1M239.1 138.4h.1M239.1 137.6h.1M239.1 137.7h.1M239.1 137.8h.1M239.1 136.8h.1M239.1 136h.1M239.2 139.3h16.9M239.2 133.6l-.1 5.8M239.2 137.7h16.9M241.8 132.3v1.3"/>
<path d="M242.1 132.5l.1 .2zM244.5 132.5l.1 .1zM245.5 133.5h22M245.5 132.3v1.3M256.1 133.6h.1M256.1 133.6l.1 79.3M256.1 134.4h.1M256.1 133.7h.1M256.1 139.2h.1M256.1 139.3h.1M256.1 139.4h.1M256.1 135.2h.1"/>
<path d="M256.1 138.4h.1M256.1 137.6h.1M256.1 137.7h.1M256.1 137.8h.1M256.1 136.8h.1M256.1 136h.1M256.2 139.7l.1 .1zM256.3 132.3v80.6M256.3 133.5v-1.1h.5l-.1 1.1M256.3 133.5h.1M256.7 132.3v80.6M256.8 139.7l-.5 .1"/>
<path d="M256.8 133.6v79.3M256.8 138.6h17.1M256.8 135.3h17.1M256.8 135.4h17.1M256.8 134.5h17.1M256.8 133.6h17.1M256.8 136.1h17.1M256.8 136.2h17.1M256.8 136.9h17.1M256.8 138.5h17.1M256.8 134.4h.1M256.8 133.7h.1"/>
<path d="M256.8 139.2h.1M256.8 139.3h.1M256.8 135.2h.1M256.8 138.4h.1M256.8 137.6h.1M256.8 137.7h.1M256.8 137.8h.1M256.8 136.8h.1M256.8 136h.1M256.9 139.3h16.9M256.9 133.6l-.1 5.8M256.9 137.7h16.9"/>
<path d="M267.5 132.3v1.3M267.8 132.5l.1 .2zM268.2 133.1h.1M268.2 132.8h.1M268.2 132.8v.3M268.2 133.1h2.3M268.2 132.8h2.3M268.2 133.2h2.3M268.2 132.8v-.4h2.3v.4M268.2 133.1v.4h2.3v-.4M268.2 133.5h2.3M268.2 132.7h2.3"/>
<path d="M268.2 132.4h2.3M270.5 133.1h.1M270.5 132.8h.1M270.5 132.8v.3M271.2 133.5h3.3M271.2 132.3v1.3M273.8 133.6l.1 5.8M273.8 134.4h.1M273.8 133.7h.1M273.8 139.2h.1M273.8 139.3h.1M273.8 135.2h.1"/>
<path d="M273.8 138.4h.1M273.8 137.6h.1M273.8 137.7h.1M273.8 137.8h.1M273.8 136.8h.1M273.8 136h.1M273.9 133.6v79.4l-1 .1M273.9 139.7l.5 .1M274 133.5h.1M273.9 132.4v1.1M274 132.4h-.1M274 132.3v79.6"/>
<path d="M274 132.4h.4M274.4 139.8l.1-.1zM274.4 132.3l.1 .1M274.4 132.4h.1M274.4 133.5h.1M274.4 132.4v1.1M274.5 132.3h.1M274.5 133.5v.1M274.5 133.5l-.1 78.4M274.5 132.3v1.2M274.5 133.6v93.3M275.1 139.3h11.7"/>
<path d="M275.8 132.3h25.7M283.7 139.3l.5 3.3h-1.1zM283.7 139.3v11.9M285.7 120h.1M285.8 120.1l.1 .1M285.8 120.1l.2 .1M285.9 120.2h.1M298.3 132.3l.5 3.3h-1zM298.3 132.3v41.7M60.1 151.6l3.2-1 .2 1.1zM67.1 149.3l-1.7 1.1-1.8 .7-3.5 .5M283.7 156.2v8.9"/>
<path d="M48.3 177.5v35.4M239.1 164.5v2M239.1 179.8v2.1M239.1 164.6h.1M239.1 166.4h.1M239.1 179.9h.1M239.2 165.1h16.9M239.2 165.9h16.9M256.1 164.5h.1M256.1 164.6h.1M256.1 166.4h.1M256.1 166.5h.1"/>
<path d="M256.1 179.8h.1M256.1 179.9h.1M256.8 164.5v2M256.8 179.8v2.1M256.8 164.6h.1M256.8 166.4h.1M256.8 179.9h.1M256.9 165.1h16.9M256.9 165.9h16.9M273.8 164.6h.1M273.8 166.4h.1M273.8 179.9h.1"/>
<path d="M273.9 164.5v2M273.9 179.8v2.1M275.1 165.1h11.7M275.1 165.9h11.7M283.1 161.8h1.1l-.5 3.3zM283.1 177.1h1.1l-.5 3.3zM283.7 165.9l.5 3.3h-1.1zM283.7 165.9v3M283.7 173.9v6.5M298.3 179v35.7M239.1 195.2v2M239.1 181.7h.1"/>
<path d="M239.1 195.3h.1M239.1 197.1h.1M239.2 180.4h16.9M239.2 181.3h16.9M239.2 195.8h16.9M239.2 196.6h16.9M256.1 181.7h.1M256.1 181.9h.1M256.1 195.2h.1M256.1 195.3h.1M256.1 197.1h.1M256.1 197.2h.1"/>
<path d="M256.8 195.2v2M256.8 181.7h.1M256.8 195.3h.1M256.8 197.1h.1M256.9 180.4h16.9M256.9 181.3h16.9M256.9 195.8h16.9M256.9 196.6h16.9M273.8 181.7h.1M273.8 195.3h.1M273.8 197.1h.1M273.9 195.2v2"/>
<path d="M275.1 180.4h11.7M275.1 181.3h11.7M275.1 195.8h11.7M275.1 196.6h11.7M283.1 192.4h1.1l-.5 3.4zM283.7 181.3l.5 3.3h-1.1zM283.7 196.6l.5 3.3h-1.1zM283.7 181.3v5.3M283.7 191.6v4.2M283.7 196.6v6.1M45.2 212.9h12.3M47.8 209.6h1l-.5 3.3z"/>
<path d="M58.7 214.7h.1M58.7 214.7h.6M58.8 212.9h1.3M58.9 213.1h.1M58.8 214.5l.3 .1zM58.9 213.3h-.1M58.9 213.3h1.1M58.9 213.1h1.1M58.9 213.3l-.1 .1h1.3l-.1-.1M59.3 214.3h.1M59.3 214.6h.1M59.3 213.8h.1"/>
<path d="M59.3 213.9h.1M59.3 214.3v.3M59.3 213.7h.3M59.3 213.7h.1M59.3 214.2h.3M59.3 214.2h.1M59.3 214.1h.1M59.3 214h.3M59.3 214h.1M59.3 213.7v.3M59.3 214v.2M59.3 214v.1"/>
<path d="M59.3 214.7v-1.2h.3v1.2M59.6 213.8h.1M59.6 214h.1M59.6 214.3v.3M59.6 214.6h.1M59.6 214.3h.1M59.6 213.7h.1M59.6 214.2h.1M59.6 214.1h.1M59.6 213.7v.3M59.6 214v.2M59.6 214v.1"/>
<path d="M59.6 213.9h.1M59.8 214.5h.3zM60 213.1h.1M60 213.3h.1M60.1 211.9l.3 .1M60.1 213v.1M60.1 211.9v.1M60.1 213.1v.1M60.1 214.5v.1M60.1 213.1h.2M60.1 214.5h.3M60.1 212h.3"/>
<path d="M60.1 213h.2M60.1 212v1M60.1 213.2v1.3M60.1 214.6v.1M60.1 213.2h.2M60.3 214.7h-.8h.8M60.3 214.7h.1M60.3 212h.1M60.3 214.5h.1M60.3 212v2.5M60.4 214.5l-.3 .1M60.4 212v2.5"/>
<path d="M238.5 211.9v.1M238.5 214.6h6.6M238.5 211.9h.5M238.7 212.1l.2 .2zM238.8 212.1l.1 .1zM239 211.9l.1 .1M239.1 218.1l3.3-.5v1zM239.1 214.2v7.1M239.1 218.1h2.2M239.1 212.9h1M240.1 213.1v.1M240.1 213.1h.1"/>
<path d="M240.1 212.9v1.6M240.1 212.9v.2M240.1 214.5v.1M240.1 213.3h15.3M240.1 214.5h5M240.1 213.4h5M245.1 213.3l.1 1.4M245.1 214.7h.1M245.1 213.3h.1M245.1 213.3h1.4M245.2 214.7h1.3M245.2 214.7h.1"/>
<path d="M245.5 214.3h.6v.3h-.6zM245.6 214.3v.3M245.6 214.6h.1M245.6 214.3h.1M245.6 214.3h.4M245.6 214.6h.4M245.7 214.6h.3M245.7 214.3h.1M245.7 214.3h.3M245.7 214.6h.1M245.9 214.3h.1M245.9 214.6h.1"/>
<path d="M246 214.3h.1M246 214.3v.3M246 214.6h.1M246.1 213.9l.1 .1zM246.5 214.7h.1M246.5 213.3h.1M246.5 214.6h20M246.5 214.5h20M246.5 213.4h20M246.5 213.3v1.4M247.8 214.7h53.7M252.9 217.6l3.3 .5-3.3 .5z"/>
<path d="M253 218.1h3.2M255.2 213.1h.2zM255.4 212.9h-.2v.4M255.4 213.3h2.2M255.4 212.9h2.2M255.4 213.1h2.2M255.4 212.9v.4M256.2 214.2v7.1M256.8 218.1l3.3-.5v1zM256.8 218.1h2.4M256.8 214.2v7.1M257.6 212.9h.1v.4"/>
<path d="M257.6 213.1h.1zM257.6 213.3h.1M257.6 212.9v.4M257.7 213.3h29.1M266.5 214.7h.1M266.5 213.3h.1M266.5 213.3v1.4M266.5 213.3h1.4M266.6 214.7h1.2M266.9 214.3h.6v.3h-.6zM267 214.3v.3M267 214.6h.1"/>
<path d="M267 214.3h.1M267 214.3h.4M267 214.6h.4M267.1 214.6h.2M267.1 214.3h.1M267.1 214.3h.2M267.1 214.6h.1M267.3 214.3h.1M267.3 214.6h.1M267.4 214.6h.1M267.4 214.3v.3M267.5 213.9v.1z"/>
<path d="M267.8 214.7h.1M267.9 214.6h6.5M267.9 213.3l-.1 1.4M267.9 213.3h.1M267.9 214.5h4.9M267.9 213.4h4.9M270.5 217.6l3.4 .5-3.4 .5zM271 218.1h2.9M272.8 214.5l.1 .1M272.8 213.1h.1M272.9 213.1l-.1 .1M272.9 212.9l-.1 1.6"/>
<path d="M272.9 212.9h1M272.9 212.9v.2M273.9 214.2v7.1M273.9 211.9v.1M273.9 211.9h.5M274.1 212.7l.1 .3zM274.2 212.1v.1zM274.4 211.9l.1 .1M283.1 210h1.1l-.5 3.3zM283.7 207.7v5.6M297.8 211.4h1l-.5 3.3zM238.5 223.7l3.3-.5v1z"/>
<path d="M238.5 223.7h13M263.2 223.7h11.3M271.2 223.2l3.3 .5-3.3 .5z"/>
<circle cx="59.1" cy="52.8" r=".07"/>
<circle cx="59.1" cy="68.6" r=".07"/>
<circle cx="59.1" cy="70.5" r=".07"/>
<circle cx="59" cy="86.3" r=".07"/>
<circle cx="59" cy="86.3" r=".13"/>
<circle cx="402.3" cy="97" r=".08"/>
<circle cx="290.7" cy="116.7" r=".06"/>
<circle cx="384.5" cy="106.7" r=".12"/>
<circle cx="384.5" cy="107.3" r=".12"/>
<circle cx="386.1" cy="106.3" r=".09"/>
<circle cx="242.2" cy="133.3" r=".07"/>
<circle cx="242.2" cy="133.3" r=".1"/>
<circle cx="242.7" cy="133.3" r=".08"/>
<circle cx="242.7" cy="133.4" r=".14"/>
<circle cx="242.7" cy="132.5" r=".06"/>
<circle cx="242.7" cy="132.5" r=".12"/>
<circle cx="244.5" cy="133.3" r=".08"/>
<circle cx="244.5" cy="132.5" r=".14"/>
<circle cx="244.6" cy="133.3" r=".13"/>
<circle cx="245.1" cy="132.6" r=".08"/>
<circle cx="245.1" cy="133.3" r=".08"/>
<circle cx="245.1" cy="132.6" r=".07"/>
<circle cx="267.9" cy="133.3" r=".08"/>
<circle cx="267.9" cy="132.6" r=".08"/>
<circle cx="267.9" cy="133.3" r=".1"/>
<circle cx="270.8" cy="132.6" r=".08"/>
<circle cx="270.8" cy="133.3" r=".08"/>
<circle cx="270.8" cy="133.3" r=".07"/>
<circle cx="270.8" cy="132.6" r=".07"/>
<circle cx="238.8" cy="212.8" r=".13"/>
<circle cx="238.8" cy="212.8" r=".07"/>
<circle cx="238.8" cy="213.5" r=".12"/>
<circle cx="238.8" cy="214.2" r=".12"/>
<circle cx="238.9" cy="213.5" r=".07"/>
<circle cx="238.9" cy="214.2" r=".08"/>
<circle cx="239.7" cy="213.5" r=".07"/>
<circle cx="239.7" cy="214.2" r=".08"/>
<circle cx="239.7" cy="213.5" r=".13"/>
<circle cx="239.7" cy="214.2" r=".13"/>
<circle cx="245.5" cy="213.9" r=".07"/>
<circle cx="266.8" cy="213.9" r=".07"/>
<circle cx="273.3" cy="213.5" r=".07"/>
<circle cx="273.3" cy="214.2" r=".08"/>
<circle cx="273.3" cy="214.2" r=".13"/>
<circle cx="273.3" cy="213.5" r=".13"/>
<circle cx="274.1" cy="214.2" r=".07"/>
<circle cx="274.1" cy="213.5" r=".07"/>
<circle cx="274.1" cy="213.5" r=".12"/>
<circle cx="274.1" cy="214.2" r=".13"/>
<circle cx="274.2" cy="212.8" r=".07"/>
<circle cx="274.2" cy="212.2" r=".15"/>
</g>
<g fill="none" stroke="#c0c0c0" stroke-width=".35">
<path d="M60 2.5v7.5M110 2.5v7.5M160 2.5v7.5M210 2.5v7.5M260 2.5v7.5M310 2.5v7.5M360 2.5v7.5M2.5 48.5h7.5M410 48.5h7.5M2.5 98.5h7.5M410 98.5h7.5M2.5 148.5h7.5"/>
<path d="M410 148.5h7.5M2.5 198.5h7.5M410 198.5h7.5M2.5 248.5h7.5M410 248.5h7.5M60 287v7.5M110 287v7.5M160 287v7.5M210 287v7.5M260 287v7.5M310 287v7.5M360 287v7.5"/>
</g>
<g fill="none" stroke="#c0c0c0" stroke-width=".5">
<path d="M249.1 257h160.9M249.1 250h79.7M261.3 257v20.4M286 257v20.4M306.2 250v27.4M328.8 242.3v44.7M410 242.3h-160.9v44.7M249.1 272.6h160.9M249.1 267.4h160.9M249.1 262.2h160.9M249.1 277.4h160.9M382.7 277.4v5.4"/>
<path d="M249.1 282.8h160.9M311 282.8v4.2M373 282.8v4.2"/>
</g>
<path d="M10 10h400v277h-400z" fill="none" stroke="#c0c0c0" stroke-width=".7"/>
<path d="M298.3 132.3l.5 3.3h-1zM297.8 211.4h1l-.5 3.3zM283.7 139.3l.5 3.3h-1.1zM283.1 161.8h1.1l-.5 3.3zM283.7 165.9l.5 3.3h-1.1zM283.1 177.1h1.1l-.5 3.3zM283.7 181.3l.5 3.3h-1.1zM283.1 192.4h1.1l-.5 3.4zM283.7 196.6l.5 3.3h-1.1zM283.1 210h1.1l-.5 3.3zM238.5 223.7l3.3-.5v1zM271.2 223.2l3.3 .5-3.3 .5zM239.1 218.1l3.3-.5v1zM252.9 217.6l3.3 .5-3.3 .5zM256.8 218.1l3.3-.5v1zM270.5 217.6l3.4 .5-3.4 .5zM193.1 128.3l3.3 .5-3.3 .5zM178.6 128.8l3.3-.5v1zM58.6 134.7l3.3-.6v1zM175.1 128.1l3.3 .4-3.2 .6zM47.8 209.6h1l-.5 3.3zM48.3 138.5l.5 3.3h-1zM60.1 151.6l3.2-1 .2 1.1zM71.9 139.2l.2 3.3-1-.1zM212.2 51.5l.6 3.3h-1.1zM211.7 84.3h1.1l-.6 3.3zM202 52.2l.5 3.3h-1zM201.5 65.9h1l-.5 3.3zM202 69.9l.5 3.3h-1zM201.5 83.6h1l-.5 3.3zM60.4 90.5l3.2-.5v1zM71.5 90l3.3 .5-3.3 .5zM75.7 90.5l3.3-.5v1zM86.8 90l3.3 .5-3.3 .5zM91 90.5l3.3-.5v1zM102.1 90l3.3 .5-3.3 .5zM106.3 90.5l3.3-.5v1zM117.4 90l3.3 .5-3.3 .5zM121.6 90.5l3.3-.5v1zM132.8 90l3.2 .5-3.2 .5zM136.9 90.5l3.3-.5v1zM148.1 90l3.2 .5-3.2 .5zM152.2 90.5l3.3-.5v1zM165.5 90l3.3 .5-3.3 .5zM169.7 90.5l3.3-.5v1zM191 90l3.3 .5-3.3 .5zM191.6 97.1l3.3 .5-3.3 .5zM58.8 97.6l3.3-.5v1z" fill="#000"/>
<g font-size="8.1">
<text x="27.8" y="8">8</text>
<text x="82.8" y="8">7</text>
<text x="132.8" y="8">6</text>
<text x="182.8" y="8">5</text>
<text x="232.8" y="8">4</text>
<text x="282.8" y="8">3</text>
<text x="332.8" y="8">2</text>
<text x="387.8" y="8">1</text>
<text x="3" y="27.2">F</text>
<text x="413" y="27.2">F</text>
<text x="2.8" y="76.5">E</text>
<text x="412.8" y="76.5">E</text>
<text x="2" y="126.5">D</text>
<text x="412" y="126.5">D</text>
<text x="1.7" y="176.5">C</text>
<text x="411.7" y="176.5">C</text>
<text x="2.7" y="226.5">B</text>
<text x="412.7" y="226.5">B</text>
<text x="2" y="275.7">A</text>
<text x="412" y="275.7">A</text>
<text x="27.8" y="295">8</text>
<text x="82.8" y="295">7</text>
<text x="132.8" y="295">6</text>
<text x="182.8" y="295">5</text>
<text x="232.8" y="295">4</text>
<text x="282.8" y="295">3</text>
<text x="332.8" y="295">2</text>
<text x="387.8" y="295">1</text>
</g>
<g font-size="4.2">
<text x="197.4" y="62">1022</text>
<text x="207.6" y="71.7">2163</text>
<text x="197.4" y="79.4">1022</text>
<text x="64.2" y="92.1">866</text>
<text x="79.6" y="92.1">866</text>
<text x="94.8" y="92.1">866</text>
<text x="109.6" y="92.1">866</text>
<text x="125.3" y="92.1">866</text>
<text x="141.7" y="92.1">866</text>
<text x="158.2" y="92.1">996</text>
<text x="176.8" y="92.1">1473</text>
<text x="117.9" y="99.2">8168</text>
<text x="182.1" y="130.4">1065</text>
<text x="89.2" y="134.5">7201</text>
<text x="66.4" y="148.4">93°</text>
<text x="279" y="155.3">1545</text>
<text x="280.2" y="173">870</text>
<text x="43.6" y="176.6">4463</text>
<text x="293.6" y="178.1">4947</text>
<text x="280.2" y="190.7">870</text>
<text x="279" y="206.8">1000</text>
<text x="242.5" y="219.7">1022</text>
<text x="260.4" y="219.7">1022</text>
<text x="252.6" y="225.3">2163</text>
</g>
<text font-size="3.9" x="316.7" y="286.4">A3</text>
<g font-size="3.5">
<text x="252.2" y="247.7">TITLE - PROFILE FOR PANEL NO-1</text>
<text x="251.2" y="254.8">DWG NO - NTPL221-PROF01</text>
<text x="307.6" y="254.8">QTY - 1</text>
</g>
<g font-size="2.8">
<text x="367.5" y="247.7">NIHVA TECHNOLOGIES</text>
<text x="367.5" y="250.5">PVT.LTD.PUNE</text>
<text x="269.8" y="260.4">NAME</text>
<text x="287.8" y="260.4">SIGNATURE</text>
<text x="313.9" y="260.5">DATE</text>
<text x="330.9" y="260.5">PROJECT NO - NTPL221</text>
<text x="250.3" y="265.7">DRAWN</text>
<text x="270.9" y="266.1">D.V.</text>
<text x="310.9" y="265.5">20.03.2024</text>
<text x="330.9" y="265.5">PRODUCT - BALCONY ENCLOSURE</text>
<text x="250.2" y="271.1">CHK'D</text>
<text x="250.2" y="275.8">APPV'D</text>
<text x="270.9" y="271.1">P.M.</text>
<text x="271.3" y="275.8">V.T.</text>
<text x="310.8" y="270.6">20.03.2024</text>
<text x="310.8" y="275.8">20.03.2024</text>
<text x="330.7" y="270.6">SITE LOCATION -</text>
<text x="250.7" y="281.1">if any queries contact -</text>
<text x="284.3" y="281.1">supportautomation@nihva.com</text>
<text x="330.7" y="281.1">REVISION -</text>
<text x="250.7" y="285.6">ALL DIMENSION ARE IN mm</text>
<text x="330.7" y="285.6">SCALE -</text>
</g>
<text font-size="2.1" x="368.1" y="255.1">Website - www.nihva.com</text>
<text font-size="2" x="375.7" y="285.6">SHEET 41 OF 43</text>
</svg>
